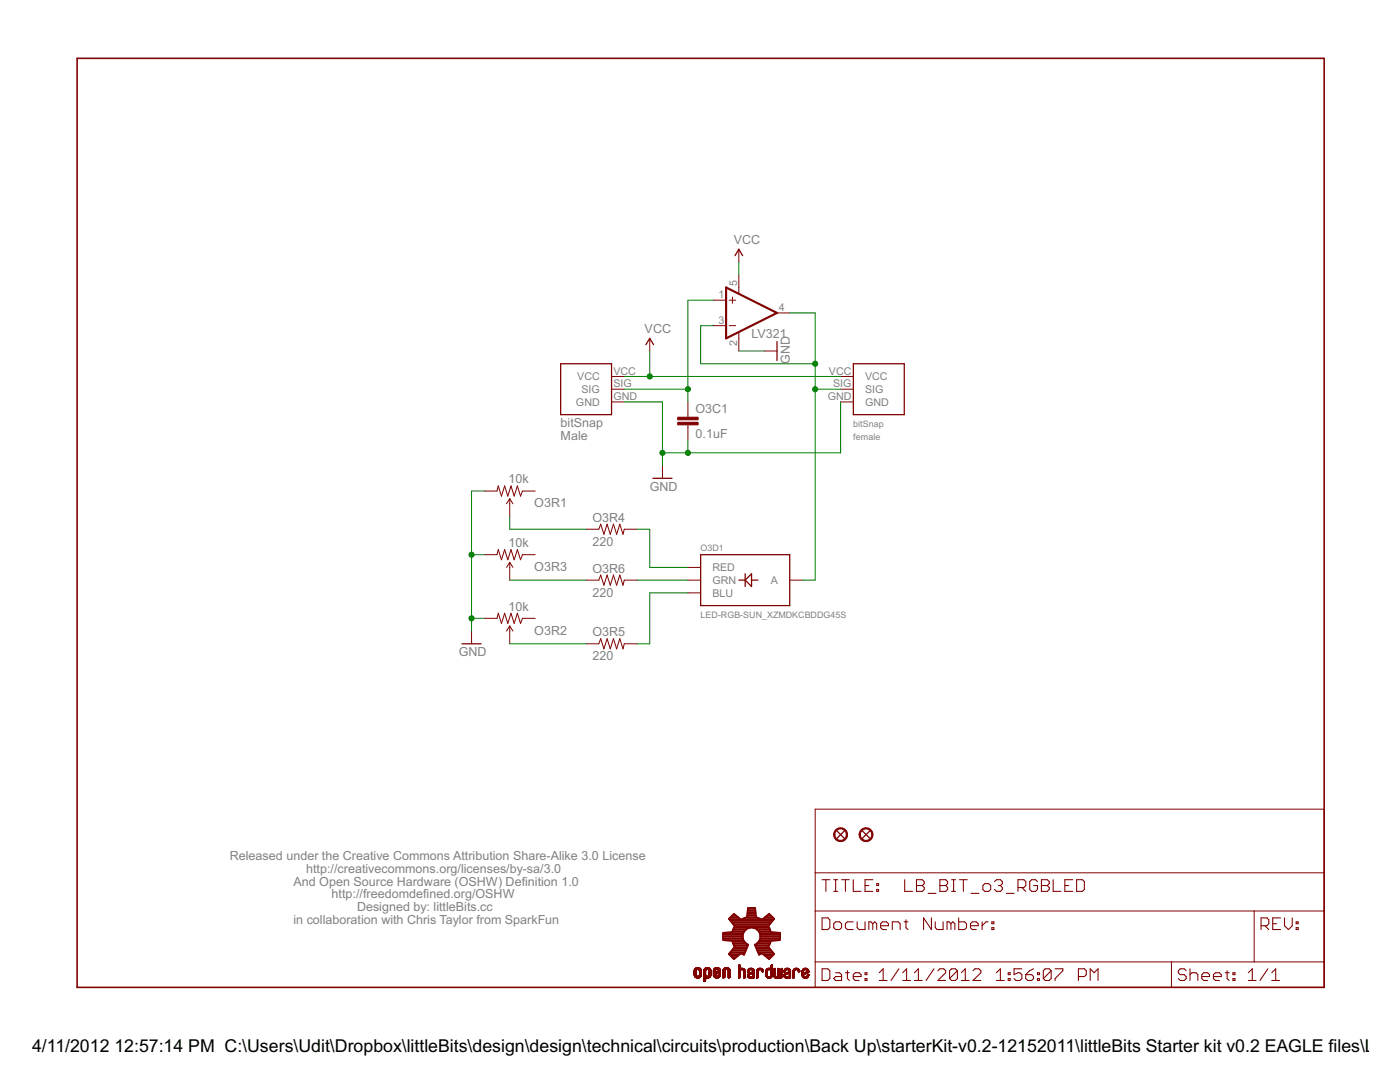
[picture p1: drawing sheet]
<svg xmlns="http://www.w3.org/2000/svg" width="279mm" height="216mm" viewBox="0 0 279 216" stroke-linecap="round" stroke-linejoin="round" font-family="sans-serif">
<path d="M15.4 11.6h248.9v185.4h-248.9z" fill="none" stroke="#800000" stroke-width=".32"/>
<g fill="none" stroke="#800000" stroke-width=".2">
<path d="M142.4 59.9h2.5M145.5 59.9h1.3M146.2 59.3v1.2M147.4 49.7v2.6M147.4 54.8v3.7M122 75.1h2.6M122 77.7h2.6M129.7 67.5v2.5M142.4 65h2.5M145.5 65h1.3M147.4 66.3v3.7M152.5 70h2.6"/>
<path d="M155.1 62.4h2.5M167.8 75.1h2.5M167.8 77.7h2.5M96.6 98h2.6l.2-1 .7 2 .6-2 .6 2 .7-2 .6 2 .7-2 .6 2 .4-1h2.5M101.7 99.5l-.6 1M101.7 99.5l.7 1M101.7 99.5v3.6M122 80.2h2.6M132.2 92.9v2.5M137.3 80.2v3M137.3 84.8v3M167.8 80.2h2.5"/>
<path d="M96.6 110.7h2.6l.2-1 .7 2 .6-2 .6 2 .7-2 .6 2 .7-2 .6 2 .4-1h2.5M101.7 112.2v3.6M101.7 112.2l-.6 1M101.7 112.2l.7 1M117 105.6h2.5l.4-1 .6 2 .7-2 .6 2 .6-2 .7 2 .6-2 .6 2 .3-1h2.5M117 115.8h2.5l.4-1.1 .6 2.1 .7-2.1 .6 2.1 .6-2.1 .7 2.1 .6-2.1 .6 2.1 .3-1h2.5M137.3 115.8h2.5M137.3 113.2h2.5M137.3 118.3h2.5M157.6 115.8h2.5M94.1 125.9v2.6M96.6 123.4h2.6l.2-1 .7 2 .6-2 .6 2 .7-2 .6 2 .7-2 .6 2 .4-1h2.5"/>
<path d="M101.7 124.9v3.6M101.7 124.9l-.6 1M101.7 124.9l.7 1M117 128.5h2.5l.4-1.1 .6 2.1 .7-2.1 .6 2.1 .6-2.1 .7 2.1 .6-2.1 .6 2.1 .3-1h2.5M162.7 161.5h101.6v35.5h-101.6zM162.7 174.2h101.6M138.5 194.5h.4M138.5 194.4h.4M138.5 194.3h.4M138.5 194.2h.4M138.5 194.1h.4M138.5 194h.4"/>
<path d="M138.5 193.9h.4M138.5 193.8h.4M138.5 194.6h.5M138.5 193.7h.4M138.6 194.7l.5 .1M138.6 194.7h.4M138.6 194.6h.4M138.6 194.8h1.3M138.6 193.4h1.3M138.6 193.4h1.2M138.7 194.9h1.1M138.7 193.3h1.1"/>
<path d="M138.7 195h1.1M138.8 193.2h.9M138.9 195.1h.7M138.9 193.1h.7M138.9 193.7h-.4M139 193.6l-.5 .1M139 193.6h-.4M139 193.1h.5M139 195.2h.5M139 193.5h-.4M139.1 193.5h-.5M139.4 193.5h.5"/>
<path d="M139.5 193.5h.5M139.5 194.6h.5M139.5 193.6h.5M139.6 193.6h.4M139.6 194.6h.4M139.6 194.5h.4M139.6 193.7h.4M139.6 194.4h.4M139.6 194.3h.4M139.6 194.2h.4M139.6 194.1h.4M139.6 194h.4"/>
<path d="M139.6 193.9h.4M139.6 193.8h.4M139.7 195h-.9M139.9 194.9h-1.3M140 194.7l-.6 .1M140 194.7h-.5M140.4 195.8h.3M140.4 195.7h.4M140.4 195.6h.4M140.4 195.5h.4M140.4 195.4h.4M140.4 195.3h.4"/>
<path d="M140.4 195.2h.4M140.4 194.9h1.4M140.4 194.8h1.4M140.4 194.7l.6 .1M140.4 194.7h.5M140.4 194.6h.5M140.4 194.5h.4M140.4 194.4h.4M140.4 194.3h.4M140.4 194.2h.4M140.4 194.1h.4M140.4 194h.4"/>
<path d="M140.4 193.9h.4M140.4 193.8h.4M140.4 193.7h.4M140.5 195.9h.1M140.5 193.6h.4M140.5 193.5h.5M140.5 193.4h1.3M140.6 193.3h1.2M140.6 193.3h1.1M140.7 193.3h1M140.7 193.2h.9M140.8 195.8h-.4"/>
<path d="M140.8 193.1h.7M140.8 195.7h-.4M140.8 195.2h-.4M140.9 193.6l-.5 .1M140.9 193.1h.5M140.9 195.2h.5M141 193.5h-.5M141.3 193.5h.6M141.4 193.5h.5M141.4 194.7h.5M141.4 194.6h.5M141.4 193.6h.5"/>
<path d="M141.5 193.6l.4 .1M141.5 195.1h-1.1M141.5 194.5h.4M141.5 193.8h.4M141.5 193.7h.4M141.5 194.4h.4M141.5 194.3h.4M141.5 194.2h.4M141.5 194.1h.4M141.5 194h.4M141.5 193.9h.4M141.6 195.1h-1.2"/>
<path d="M141.7 195l-1.3 .1M141.7 195h-1.3M141.8 194.9h-1.4M141.8 194.8h-1.4M141.8 193.4h-1.3M141.9 194.7l-.6 .1M141.9 194.6h-.4M142.4 194.7h.4M142.4 194.6h.4M142.4 194.5h.4M142.4 194.2h.9M142.4 194h.3"/>
<path d="M142.4 193.9l.3 .1M142.4 193.9h.3M142.4 193.8h.3M142.4 193.7h.3M142.4 193.7h.4M142.4 194.7l.5 .1M142.4 194.8h1.3M142.5 194.9h1.2M142.5 194.8h1.2M142.5 193.4h1.2M142.5 193.3l1.2 .1M142.5 194.9h1.1"/>
<path d="M142.5 193.3h1.1M142.6 195h1M142.6 193.3h1M142.6 193.2h1M142.7 195.1h.8M142.7 193.1h.8M142.7 195.1h.7M142.7 193.8h-.3M142.8 193.6h-.4M142.8 194.5h-.4M142.8 193.1h.5M142.8 194h1"/>
<path d="M142.9 195.2h.4M142.9 194.4h-.5M142.9 193.5h-.5M142.9 194h.9M143 193.5h-.6M143 193.9h.8M143.1 194.3l-.7 .1M143.2 193.8h.6M143.2 193.5h.6M143.2 194.3h-.8M143.3 193.8h.5M143.3 193.5h.5"/>
<path d="M143.3 194.7h.5M143.3 193.6h.5M143.4 194.6h.4M143.4 193.6h.4M143.4 193.7h.4M143.4 194.5h.4M143.4 194.4h.4M143.4 194.2h-1M143.5 194.4h.3M143.5 194.1h-1.1M143.6 194.3h.2M143.6 194.1h-1.2"/>
<path d="M143.7 193.4h-1.3M143.8 194.7l-.6 .1M143.8 194l-1.4 .1M144.3 195h.4M144.3 194.9h.4M144.3 194.8h.4M144.3 194.7h.4M144.3 194.6h.4M144.3 194.5h.4M144.3 194.4h.4M144.3 194.3h.4M144.3 194.2h.4"/>
<path d="M144.3 194.1h.4M144.3 194h.4M144.3 193.9h.4M144.3 193.8h.4M144.3 193.7h.4M144.3 195.1h.2M144.3 195.2h.1M144.3 193.4h1.3M144.4 193.4h1.2M144.4 193.3h1.2M144.4 193.3h1.1M144.5 193.3h1"/>
<path d="M144.5 193.2h1M144.6 195.1h-.3M144.6 193.1h.8M144.7 195l-.4 .1M144.7 193.6l-.4 .1M144.7 193.6h-.4M144.7 193.1h.5M144.8 193.5h-.5M144.9 193.5h-.6M145.1 193.5h.6M145.2 193.5h.5M145.2 193.6h.5"/>
<path d="M145.3 193.6h.4M145.3 193.7h.4M145.3 195h.4M145.3 194.9h.4M145.3 194.8h.4M145.3 194.7h.4M145.3 194.6h.4M145.3 194.5h.4M145.3 194.4h.4M145.3 194.3h.4M145.3 194.2h.4M145.3 194.1h.4"/>
<path d="M145.3 194h.4M145.3 193.9h.4M145.3 193.8h.4M145.4 195.2h.1M145.6 195.1h-.2M145.6 195.1h-.3M145.7 195l-.4 .1M147.4 195h.3M147.4 194.9h.3M147.4 194.8h.3M147.4 194.7h.3M147.4 194.6h.3"/>
<path d="M147.4 194.5h.3M147.4 194.4h.3M147.4 194.3h.3M147.4 194.2h.3M147.4 194.1h.3M147.4 194h.3M147.4 193.9h.3M147.4 193.8h.3M147.4 193.7h.3M147.4 193.5h.5M147.4 193.5h1.2M147.4 193.4h1.2"/>
<path d="M147.4 193.3l1.1 .1M147.4 193.3h1M147.4 193.2l.3 .1M147.4 193.2h.3M147.4 193.1h.3M147.4 193h.3M147.4 192.9h.3M147.4 192.8h.3M147.4 192.7h.3M147.4 192.6h.3M147.5 192.6h.2M147.5 195.2h-.1"/>
<path d="M147.6 192.5h.1M147.6 195.1h-.2M147.7 195.1h-.3M147.7 193.8h-.3M147.7 193.7h-.3M147.8 193.6l-.4 .1M147.8 193.3h.6M147.8 193.6h-.4M147.8 193.2h.5M148.2 193.5h.5M148.3 193.6h.4M148.4 193.6l.3 .1"/>
<path d="M148.4 193.7h.3M148.4 193.8h.3M148.5 195.1h.2M148.5 195h.2M148.5 194.9h.2M148.5 194.8h.2M148.5 194.7h.2M148.5 194.6h.2M148.5 194.5h.2M148.5 194.4h.2M148.5 194.3h.2M148.5 194.2h.2"/>
<path d="M148.5 194.1h.2M148.5 194h.2M148.5 193.9h.2M148.5 193.8h.2M148.6 195.2h-.1M148.7 195.1h-.2M148.7 195h-.2M149.2 194.7h.3M149.2 194.6h.3M149.2 193.8h.3M149.2 194.8h.4M149.2 194.8h.3"/>
<path d="M149.2 194h.1M149.2 194.9h.5M149.2 193.7h.3M149.2 194.9h.9M149.3 195h.8M149.4 193.4h1M149.4 195.1h.7M149.4 193.9l-.2 .1M149.4 193.3l.9 .1M149.5 193.9h-.3M149.5 194.2h1.1M149.5 193.3h.8"/>
<path d="M149.5 195.2h.6M149.5 194.6h-.3M149.5 193.7h-.3M149.6 194.5h-.4M149.6 193.6l-.4 .1M149.6 193.3h.6M149.6 194.1h1M149.6 193.6h-.4M149.6 193.2h.5M149.7 194.5h-.5M149.7 193.5h-.4M149.8 194.4h-.6"/>
<path d="M149.8 194.1h.8M149.8 195.2h-.1M149.8 195.2h.1M149.9 194.9h.1M149.9 194.1h.7M150 194.3l-.7 .1M150 194h.6M150.1 193.5h.4M150.1 194h.5M150.1 193.6h.4M150.1 194.3h-.7M150.2 193.6h.3"/>
<path d="M150.2 193.9h.4M150.2 193.7h.4M150.2 194.3h.4M150.2 193.8h.4M150.3 195.1h.3M150.3 195h.3M150.3 194.9h.3M150.3 194.8h.3M150.3 194.7h.3M150.3 194.6h.3M150.3 194.5h.3M150.3 194.4h.3"/>
<path d="M150.3 194.3h.3M150.3 193.8h.3M150.4 195.2h-.1M150.5 193.5h-1.2M150.5 195.1h-.2M150.6 194.2h-1.2M151 195h.3M151 194.9h.3M151 194.8h.3M151 194.7h.3M151 194.6h.3M151 194.5h.3"/>
<path d="M151 194.4h.3M151 194.3h.3M151 194.2h.3M151 194.1h.3M151 194h.3M151 193.9h.3M151 193.8h.3M151 193.7h.3M151.1 193.5h.4M151.1 193.5h1.2M151.2 195.2h-.2M151.2 193.4h1"/>
<path d="M151.2 193.4h.9M151.3 195.1h-.3M151.3 195l-.3 .1M151.3 193.3h.8M151.3 193.7h-.3M151.4 193.6l-.4 .1M151.4 193.3h.6M151.4 193.6h-.3M151.4 193.2h.5M151.8 193.5h.5M151.9 193.6h.4M152 193.6h.3"/>
<path d="M152 193.7h.3M152 193.7h.4M152.1 193.8h.3M152.1 193.9h.2M152.3 193.9l-.2 .1M152.8 194.6h.3M152.8 194.5h.3M152.8 194.4h.3M152.8 194.3h.3M152.8 194.2h.3M152.8 194.1h.3M152.8 194h.3"/>
<path d="M152.8 193.9h.3M152.8 193.8h.3M152.8 194.7h.4M152.8 194.7h.3M152.8 193.7h.3M152.8 193.7h.4M152.9 194.8h.4M152.9 194.8h.3M152.9 194.9h.5M152.9 194.9h1.2M153 195h1M153 193.4h1.2"/>
<path d="M153.1 193.3h1.1M153.1 195.1h.8M153.1 193.8h-.3M153.2 195.2h.6M153.2 193.6l-.4 .1M153.2 193.3h.6M153.3 193.6h-.4M153.3 193.2h.4M153.3 193.5h-.4M153.4 195.2h.1M153.5 195.2h.1M153.6 194.9h.5"/>
<path d="M153.7 193.5h.5M153.7 194.8h.4M153.7 193.6h.5M153.8 194.8h.3M153.8 193.6h.4M153.8 193.7h.4M153.9 194.7h.3M153.9 193.7h.3M153.9 193.3h.3M153.9 194.6h.3M153.9 194.5h.3M153.9 194.4h.3"/>
<path d="M153.9 194.3h.3M153.9 194.2h.3M153.9 194.1h.3M153.9 194h.3M153.9 193.9h.3M153.9 193.8h.3M153.9 193.2h.3M153.9 193.1h.3M153.9 193h.3M153.9 192.9h.3M153.9 192.8h.3M153.9 192.7h.3"/>
<path d="M153.9 192.6h.3M154 192.6h.2M154.1 192.5h.1M154.2 194.7h-.4M154.2 193.5h-1.3M154.5 194.7h.2M154.5 194.6h.2M154.5 194.5h.2M154.5 194.4h.2M154.5 194.3h.2M154.5 194.2h.2M154.5 194.1h.2"/>
<path d="M154.5 194h.2M154.5 193.9h.2M154.5 193.8h.2M154.5 193.7h.2M154.5 193.6h.2M154.5 193.5h.2M154.5 193.4h.2M154.5 194.9h.4M154.5 194.8h.3M154.5 194.7h.3M154.5 194.9h1.6M154.5 193.3h.2"/>
<path d="M154.5 195h1.6M154.6 195.1h1.4M154.6 193.3h.1M154.6 193.2h.1M154.7 195.2h.5M154.9 195.2h.1M155 195.2h.1M155 194.9h.6M155.1 194.8h.4M155.2 194.7h.3M155.2 194.7h.2M155.2 194.6h.2"/>
<path d="M155.2 194.5h.2M155.2 194.4h.2M155.2 194.3h.2M155.2 194.2h.2M155.2 194.1h.2M155.2 194h.2M155.2 193.9h.2M155.2 193.8h.2M155.2 193.7h.2M155.2 193.6h.2M155.2 193.5h.2M155.2 193.4h.2"/>
<path d="M155.2 193.3h.2M155.3 193.3h.1M155.4 193.2h.1M155.4 195.2h.5M155.7 195.2h.1M155.8 194.8h.3M155.9 194.7h.2M155.9 194.6h.2M155.9 194.5h.2M155.9 194.4h.2M155.9 194.3h.2M155.9 194.2h.2"/>
<path d="M155.9 194.1h.2M155.9 194h.2M155.9 193.9h.2M155.9 193.8h.2M155.9 193.7h.2M155.9 193.6h.2M155.9 193.5h.2M155.9 193.4h.2M155.9 193.3h.2M156 193.3h.1M156.1 193.2h.1M156.1 194.9h-.4"/>
<path d="M156.4 194.8h.4M156.4 194.7h.3M156.4 194.6h.3M156.4 193.8h.3M156.4 193.7h.4M156.5 194.9h.4M156.5 194.9h.8M156.5 193.6h.3M156.5 195h.8M156.6 195h.7M156.6 194h-.2M156.6 193.4h1"/>
<path d="M156.6 195.1h.7M156.7 193.9l-.3 .1M156.7 195.1h.6M156.7 193.4h.9M156.7 193.9h-.3M156.7 193.8h-.3M156.8 195.2h.5M156.8 194.6h-.4M156.8 194.2h1M156.8 193.3h.7M156.8 193.7h-.3M156.8 194.5h-.4"/>
<path d="M156.8 193.3h.6M156.9 194.1h.9M156.9 193.6h-.4M156.9 193.2h.5M156.9 194.5h-.5M157 193.5h-.5M157 195.2h.1M157 194.4h-.5M157 194.1h.8M157.1 194.4h-.6M157.1 194.9h.1M157.1 194.1h.7"/>
<path d="M157.2 194.3l-.7 .1M157.2 194h.6M157.3 193.5h.4M157.4 193.6h.4M157.4 194h.4M157.4 194.3h-.8M157.4 193.6l.4 .1M157.4 193.9h.4M157.5 193.7h.3M157.5 194.3h.3M157.5 193.8h.3M157.5 195.1h.3"/>
<path d="M157.5 195h.3M157.5 194.9h.3M157.5 194.8h.3M157.5 194.7h.3M157.5 194.6h.3M157.5 194.5h.3M157.5 194.4h.3M157.7 195.2h-.2M157.7 193.5h-1.2M157.8 195.1h-.3M157.8 194.2h-1.1M158.3 195.1h.2"/>
<path d="M158.3 195h.2M158.3 194.9h.2M158.3 194.8h.2M158.3 194.7h.2M158.3 194.6h.2M158.3 194.5h.2M158.3 194.4h.2M158.3 194.3h.2M158.3 194.2h.2M158.3 194.1h.2M158.3 194h.2M158.3 193.9h.2"/>
<path d="M158.3 193.8h.2M158.3 193.7h.3M158.3 193.5h1.2M158.4 195.2h-.1M158.4 193.4h1.1M158.4 193.4h1M158.5 193.4h.9M158.5 195.1h-.2M158.5 193.3h.8M158.6 193.7h-.3M158.6 193.3h.6M158.6 193.6h-.3"/>
<path d="M158.7 193.2h.5M158.7 193.6h-.4M158.8 193.5h-.5M159.1 193.5h.4M159.2 193.6h.4M159.2 193.6l.4 .1M159.3 193.7h.3M159.3 193.8h.3M159.3 193.9h.2M159.6 193.9h-.3M160.1 194.7h.3M160.1 194.6h.3"/>
<path d="M160.1 194.5h.3M160.1 194.2h1.1M160.1 194.1h.3M160.1 194h.3M160.1 193.9h.3M160.1 193.8h.3M160.1 193.7h.3M160.1 194.8h.4M160.1 194.9h.6M160.2 194.9h1.1M160.2 193.5h1.1M160.2 195h1.1"/>
<path d="M160.2 193.4h1.1M160.2 195h1M160.2 193.4h1M160.3 193.4h.9M160.3 195.1h.8M160.4 195.1h.7M160.4 193.3h.7M160.4 193.8h-.3M160.4 193.7h-.3M160.4 195.2h.6M160.4 193.6l-.3 .1M160.4 193.3h.6"/>
<path d="M160.5 194.5h-.4M160.5 193.6h-.4M160.5 193.2h.5M160.6 193.5h-.5M160.6 195.2h.1M160.6 194.4h-.5M160.7 194.4h-.6M160.7 195.2h.1M160.8 194.3l-.7 .1M160.9 194h.5M160.9 193.5h.5M161 194.3h-.9"/>
<path d="M161 193.6h.4M161 194.8h.4M161 193.9h.4M161 194.2h-.9M161.1 194.7h.3M161.1 193.7h.3M161.1 194.6h.3M161.1 193.8h.3M161.1 194.5h.3M161.2 194.5h.2M161.2 194.1h-.7M161.3 194.4h.1"/>
<path d="M161.3 194.9h-.4M161.4 194.1h-.8M161.4 194.8h-.4M161.4 194l-.7 .1M161.4 194.6h-.3M161.4 194h-.6M162.7 181.8h101.6M162.7 191.9h101.6M233.8 191.9v5.1M250.3 181.8v10.1"/>
</g>
<g fill="none" stroke="#800000" stroke-width=".21">
<path d="M164.1 175.5h1.5M164.8 175.5v2.4M166.4 175.5h.8M166.4 177.9h.8M166.8 175.5v2.4M168 175.5h1.5M168.7 175.5v2.4M170.3 175.5v2.4h1.6M172.6 176.7h.8M174.2 175.5h-1.6v2.4h1.6M175 177.5h.3v.4h-.3zM175 176.3h.3v.4h-.3z"/>
<path d="M180.6 175.5v2.4h1.5M182.9 175.5h1.2l.3 .4v.4l-.3 .4 .3 .4v.4l-.3 .4h-1.2zM182.9 176.7h1.2M185.2 178.3h1.6M187.6 175.5h1.1l.4 .4v.4l-.4 .4 .4 .4v.4l-.4 .4h-1.1zM187.6 176.7h1.1M189.9 175.5h.8M189.9 177.9h.8M190.3 175.5v2.4M191.5 175.5h1.5M192.3 175.5v2.4M193.8 178.3h1.6"/>
<path d="M196.2 176.7l.3-.4h.8l.4 .4v.8l-.4 .4h-.8l-.3-.4zM198.5 175.9l.4-.4h.8l.3 .4v.4l-.3 .4M199.3 176.7h.4M199.7 176.7l.3 .4v.4l-.3 .4h-.8l-.4-.4M200.8 178.3h1.6M203.2 177.1h1.1l.4-.4v-.8l-.4-.4h-1.1v2.4M203.9 177.1l.8 .8M207.1 175.9l-.4-.4h-.8l-.4 .4v1.6l.4 .4h.8l.4-.4v-.8h-.8M207.8 175.5h1.2l.4 .4v.4l-.4 .4 .4 .4v.4l-.4 .4h-1.2zM207.8 176.7h1.2M210.2 175.5v2.4h1.5M212.5 176.7h.8"/>
<path d="M214.1 175.5h-1.6v2.4h1.6M214.9 175.5h1.1l.4 .4v1.6l-.4 .4h-1.1zM164.1 183.2h1.1l.4 .3v1.6l-.4 .4h-1.1zM164.1 193.3h1.1l.4 .4v1.6l-.4 .3h-1.1zM166.8 194.1h.8l.4 .4v1.1h-1.2l-.4-.3 .4-.4h1.2M166.8 183.9h.8l.4 .4v.8l-.4 .4h-.8l-.4-.4v-.8zM168.7 194.1h.8M169.1 193.7v1.6l.4 .3M170.3 194.9h1.6v-.4l-.5-.4h-.7l-.4 .4v.8l.4 .3h.7M170.3 183.9h-1.2l-.4 .4v.8l.4 .4h1.2M171.1 183.9v1.2l.3 .4h1.2v-1.6M172.6 195.3h.4v.3h-.4z"/>
<path d="M172.6 194.1h.4v.4h-.4zM174.2 184.3l-.4-.4h-.4v1.6M174.2 184.3l.4-.4 .4 .4v1.2M174.2 184.3v1.2M175.5 195.6h1.5M175.5 194.1l.8-.8v2.3M175.7 184.7h1.6v-.4l-.4-.4h-.8l-.4 .4v.8l.4 .4h.8M178.1 185.5v-1.6h1.2l.3 .4v1.2M179.4 193.3l-1.6 2.3M180.1 195.6h1.6M180.1 194.1l.8-.8v2.3M180.4 183.9h.8"/>
<path d="M180.8 183.5v1.6l.4 .4M182.5 195.6h1.5M182.5 194.1l.8-.8v2.3M185.9 183.2v2.3l-1.6-2.3v2.3M186.4 193.3l-1.6 2.3M186.6 183.9v1.2l.4 .4h1.2v-1.6M187.2 193.7l.4-.4h.7l.4 .4v.4l-1.5 1.5h1.5M189.8 184.3l-.4-.4h-.4v1.6M189.8 184.3v1.2M189.8 184.3l.4-.4 .4 .4v1.2M191.1 193.7v1.6l-.4 .3h-.8l-.4-.3M191.1 193.7l-.4-.4h-.8l-.4 .4v1.6"/>
<path d="M191.1 193.7l-1.6 1.6M191.3 183.2v2.3h1.2l.4-.4v-.8l-.4-.4h-1.2M191.9 195.6h1.5M191.9 194.1l.7-.8v2.3M193.7 184.7h1.5v-.4l-.4-.4h-.7l-.4 .4v.8l.4 .4h.7M194.2 193.7l.4-.4h.7l.4 .4v.4l-1.5 1.5h1.5M196 183.9v1.6M197.2 183.9h-.4l-.8 .8M198 185.1h.4v.4h-.4zM198 183.9h.4v.4h-.4zM198.9 195.6h1.5M198.9 194.1l.7-.8v2.3"/>
<path d="M201.2 195.3h.4v.3h-.4zM201.2 194.1h.4v.4h-.4zM203.9 193.3h-1.5v1.2l.8-.4h.3l.4 .4v.8l-.4 .3h-.7l-.4-.3M204.7 194.5h1.2l.4 .4v.4l-.4 .3h-.8l-.4-.3zM206.3 193.3l-.8 .4-.8 .8M207.1 195.3h.3v.3h-.3zM207.1 194.1h.3v.4h-.3zM209.8 193.7v1.6l-.4 .3h-.8l-.4-.3M209.8 193.7l-.4-.4h-.8l-.4 .4v1.6M209.8 193.7l-1.6 1.6M210.6 193.3h1.5v.4l-1.5 1.6v.3M215.2 194.9h1.2l.4-.4v-.8l-.4-.4h-1.2v2.3"/>
<path d="M217.6 195.6v-2.3l.8 .8 .7-.8v2.3M236.7 193.7l-.4-.4h-.8l-.3 .4v.4l.3 .4h.8l.4 .4v.4l-.4 .3h-.8l-.3-.3M237.5 194.5l.4-.4h.8l.4 .4v1.1M237.5 193.3v2.3M239.8 194.9h1.6v-.4l-.4-.4h-.8l-.4 .4v.8l.4 .3h.8M242.2 194.9h1.5v-.4l-.3-.4h-.8l-.4 .4v.8l.4 .3h.8M244.5 194.1h.8M244.9 193.7v1.6l.4 .3M246.1 195.3h.4v.3h-.4zM246.1 194.1h.4v.4h-.4zM249.1 195.6h1.6M249.1 194.1l.8-.8v2.3"/>
<path d="M251.7 184.7h1.1l.4-.4v-.8l-.4-.3h-1.1v2.3M252.5 184.7l.7 .8M253 193.3l-1.5 2.3M253.8 195.6h1.6M253.8 194.1l.8-.8v2.3M254 184.3h.8M255.6 183.2h-1.6v2.3h1.6M256.3 183.2v1.5l.8 .8 .8-.8v-1.5M258.7 185.1h.4v.4h-.4zM258.7 183.9h.4v.4h-.4z"/>
</g>
<g fill="none" stroke="#800000" stroke-width=".25">
<path d="M146.7 51l.7-1.3 .8 1.3M111.9 72.6h10.1v10.1h-10.1zM128.9 68.8l.8-1.3 .7 1.3M155.1 68.2v3.7M170.3 72.6h10.2v10.1h-10.2zM130.3 95.4h3.8M139.8 110.7h17.8v10.1h-17.8zM147.4 115.8h1.3M148.7 115.8l1.3-1.3v2.5zM148.7 114.5v2.5M150 115.8h1.3M92.2 128.5h3.8"/>
<path d="M167 165.8l1.5 1.5M168.5 165.8l-1.5 1.5M172.1 165.8l1.5 1.5M173.6 165.8l-1.5 1.5"/>
</g>
<g fill="#800000" stroke="#800000" stroke-width=".2">
<path d="M135.3 84.3h4v.5h-4z"/>
<path d="M135.3 83.2h4v.6h-4z"/>
</g>
<g fill="#800000" stroke="#800000" stroke-width=".2">
<path d="M166.8 165.6a1.4 1.4 0 0 1 2.2 .2 1.4 1.4 0 0 1-.9 2.1 1.4 1.4 0 0 1-1.7-1.4h.2a1.14 1.14 0 0 1 1.7-.9 1.14 1.14 0 0 1 .1 1.9 1.14 1.14 0 0 1-1.8-.7v-.3h-.2z" fill-rule="evenodd"/>
<path d="M171.8 165.6a1.4 1.4 0 0 1 2.2 .2 1.4 1.4 0 0 1-.8 2.1 1.4 1.4 0 0 1-1.8-1.4h.3a1.14 1.14 0 0 1 1.7-.9 1.14 1.14 0 0 1 .1 1.9 1.14 1.14 0 0 1-1.8-.7v-.3h-.3z" fill-rule="evenodd"/>
</g>
<g fill="none" stroke="#800000" stroke-width=".38">
<path d="M144.3 187.2h4M144.3 186.9h3.9M144.3 186.5h3.9M144.3 186.2h4M144.7 187.6h3.7M145.5 190.4h2.2M145.5 183.4h2.2M145.8 190h2.9M145.8 183h1.5M145.8 183.7h8.4M145.8 190.7h1.4M146 189.7h2.8"/>
<path d="M146.1 184.1h7.8M146.1 182.7h.8M146.2 191.1h.6M146.2 185.8h2.3M146.2 187.9h2.4M146.3 185.5h2.5M146.3 189.3h2.6M146.3 188.3h2.6M146.4 184.4h7.2M146.5 185.2l-.3 .8-1.9 .2v1.4l1.9 .1 .4 1.2-1.1 1.5M146.5 185.1h3M146.5 188.6h2.7"/>
<path d="M146.6 189h2.5M146.6 184.8l-1.1-1.5 1-.9 1.4 1.1 1.2-.5 .2-1.8h1.4l.2 1.8 1.2 .5 1.4-1.1 1 .9-1.2 1.5M146.6 184.8l-.1 .4M146.6 184.8h6.7M148.1 183.4h3.7M148.2 186.6a1.76 1.76 0 0 0 1.1 1.9l-.8 2-.6-.3-1.4 1.2-1-1M148.2 186.6a1.78 1.78 0 0 1 1.9-1.5 1.78 1.78 0 0 1 1.7 1.8M148.3 190.4h.2M149 183h1.9M149.1 182.7h1.7M149.2 182.4h1.6M149.2 182h1.6"/>
<path d="M149.2 181.7h1.5M149.3 181.3h1.4M150.5 185.1h3M150.7 188.6h2.8M150.9 189h2.5M151 189.3h2.6M151 188.3h2.6M151.1 185.5h2.6M151.2 189.7h2.7M151.3 190h2.9M151.4 187.9h2.4M151.4 190.4h.3"/>
<path d="M151.4 185.8h2.4M151.6 187.6h3.7M151.6 186.2h4.1M151.7 187.2h4M151.7 186.5h4M151.8 186.9h3.9M152.2 183.4h2.2M152.3 190.4h2.2M152.7 183h1.5M152.7 190.7h1.4M153.1 182.7h.7M153.2 191.1h.6"/>
<path d="M153.3 184.8l.2 .4M153.5 185.2l.3 .8 1.9 .2v1.4l-1.9 .1-.5 1.2 1.2 1.5-1 1-1.4-1.2-.6 .3-.8-2 .8-.8 .3-.8"/>
</g>
<path d="M144.9 57.4l10.2 5-10.2 5.1z" fill="none" stroke="#800000" stroke-width=".42"/>
<g fill="none" stroke="#008000" stroke-width=".2">
<path d="M142.4 59.9h-5.1v20.3M147.4 52.3v2.5M124.6 75.1h43.2M124.6 77.7h12.7M129.7 70v5.1M142.4 65h-2.6v7.6h22.9M147.4 70h5.1M157.6 62.4h5.1v53.4h-2.6M162.7 77.7h5.1M96.6 98h-2.5v27.9M124.6 80.2h7.6v12.7M137.3 87.8v2.6"/>
<path d="M167.8 80.2v10.2h-35.6M94.1 110.7h2.5M101.7 103.1v2.5h15.3M101.7 115.8h15.3M127.1 105.6h2.6v7.6h7.6M127.1 115.8h10.2M137.3 118.3h-7.6v10.2h-2.6M94.1 123.4h2.5M101.7 128.5h15.3"/>
</g>
<g fill="#008000" stroke="#008000" stroke-width=".2">
<circle cx="129.7" cy="75.1" r=".51"/>
<circle cx="94.1" cy="110.7" r=".51"/>
<circle cx="94.1" cy="123.4" r=".51"/>
<circle cx="137.3" cy="90.4" r=".51"/>
<circle cx="132.2" cy="90.4" r=".51"/>
<circle cx="137.3" cy="77.7" r=".51"/>
<circle cx="162.7" cy="72.6" r=".51"/>
<circle cx="162.7" cy="77.7" r=".51"/>
</g>
<g font-size="4">
<text x="6.4" y="209.9">4/11/2012</text>
<text x="22.8" y="209.9">12:57:14 PM C:\Users\Udit\Dropbox\littleBits\design\design\technical\circuits\production\Back Up\starterKit-v0.2-12152011\littleBits Starter kit v0.2 EAGLE files\LB_B</text>
</g>
<g font-size="2.8" fill="#808080">
<text x="146.4" y="48.7">VCC</text>
<text x="128.7" y="66.5">VCC</text>
<text x="150" y="67.5">LV321</text>
<text x="157.6" y="72.6" transform="rotate(-90 157.6 72.6)">GND</text>
<text x="138.8" y="82.4">O3C1</text>
<text x="111.9" y="85.3">bitSnap</text>
<text x="111.9" y="87.8">Male</text>
<text x="138.8" y="87.4">0.1uF</text>
<text x="101.5" y="96.5">10k</text>
<text x="106.6" y="101.3">O3R1</text>
<text x="129.7" y="98">GND</text>
<text x="118.2" y="104.1">O3R4</text>
<text x="101.5" y="109.2">10k</text>
<text x="106.6" y="114">O3R3</text>
<text x="118.2" y="108.9">220</text>
<text x="118.2" y="119.1">220</text>
<text x="118.2" y="114.3">O3R6</text>
<text x="101.5" y="121.9">10k</text>
<text x="91.6" y="131">GND</text>
<text x="106.6" y="126.7">O3R2</text>
<text x="118.2" y="131.8">220</text>
<text x="118.2" y="127">O3R5</text>
<text x="45.9" y="171.6">Released under the Creative Commons Attribution Share-Alike 3.0 License</text>
<text x="58.6" y="176.7">And Open Source Hardware (OSHW) Definition 1.0</text>
<text x="61.1" y="174.2">http://creativecommons.org/licenses/by-sa/3.0</text>
<text x="66.2" y="179.2">http://freedomdefined.org/OSHW</text>
<text x="58.6" y="184.3">in collaboration with Chris Taylor from SparkFun</text>
<text x="71.3" y="181.8">Designed by: littleBits.cc</text>
</g>
<g font-size="2.4" fill="#808080">
<text x="143.4" y="59.5">1</text>
<text x="147.1" y="57" transform="rotate(-90 147.1 57)">5</text>
<text x="143.4" y="64.6">3</text>
<text x="155.4" y="62.1">4</text>
<text x="147.1" y="69.1" transform="rotate(-90 147.1 69.1)">2</text>
<text x="115.2" y="75.9">VCC</text>
<text x="122.4" y="74.8">VCC</text>
<text x="122.4" y="77.3">SIG</text>
<text x="165.4" y="74.8">VCC</text>
<text x="166.3" y="77.3">SIG</text>
<text x="172.6" y="75.9">VCC</text>
<text x="114.9" y="81">GND</text>
<text x="116" y="78.4">SIG</text>
<text x="122.4" y="79.9">GND</text>
<text x="165.2" y="79.9">GND</text>
<text x="172.6" y="78.4">SIG</text>
<text x="172.6" y="81">GND</text>
<text x="142.2" y="114">RED</text>
<text x="142.2" y="116.5">GRN</text>
<text x="142.2" y="119.1">BLU</text>
<text x="153.8" y="116.5">A</text>
</g>
<g font-size="2" fill="#808080">
<text x="170.3" y="85.3">bitSnap</text>
<text x="170.3" y="87.8">female</text>
<text x="139.8" y="109.9">O3D1</text>
<text x="139.8" y="123.4">LED-RGB-SUN_XZMDKCBDDG45S</text>
</g>
</svg>
